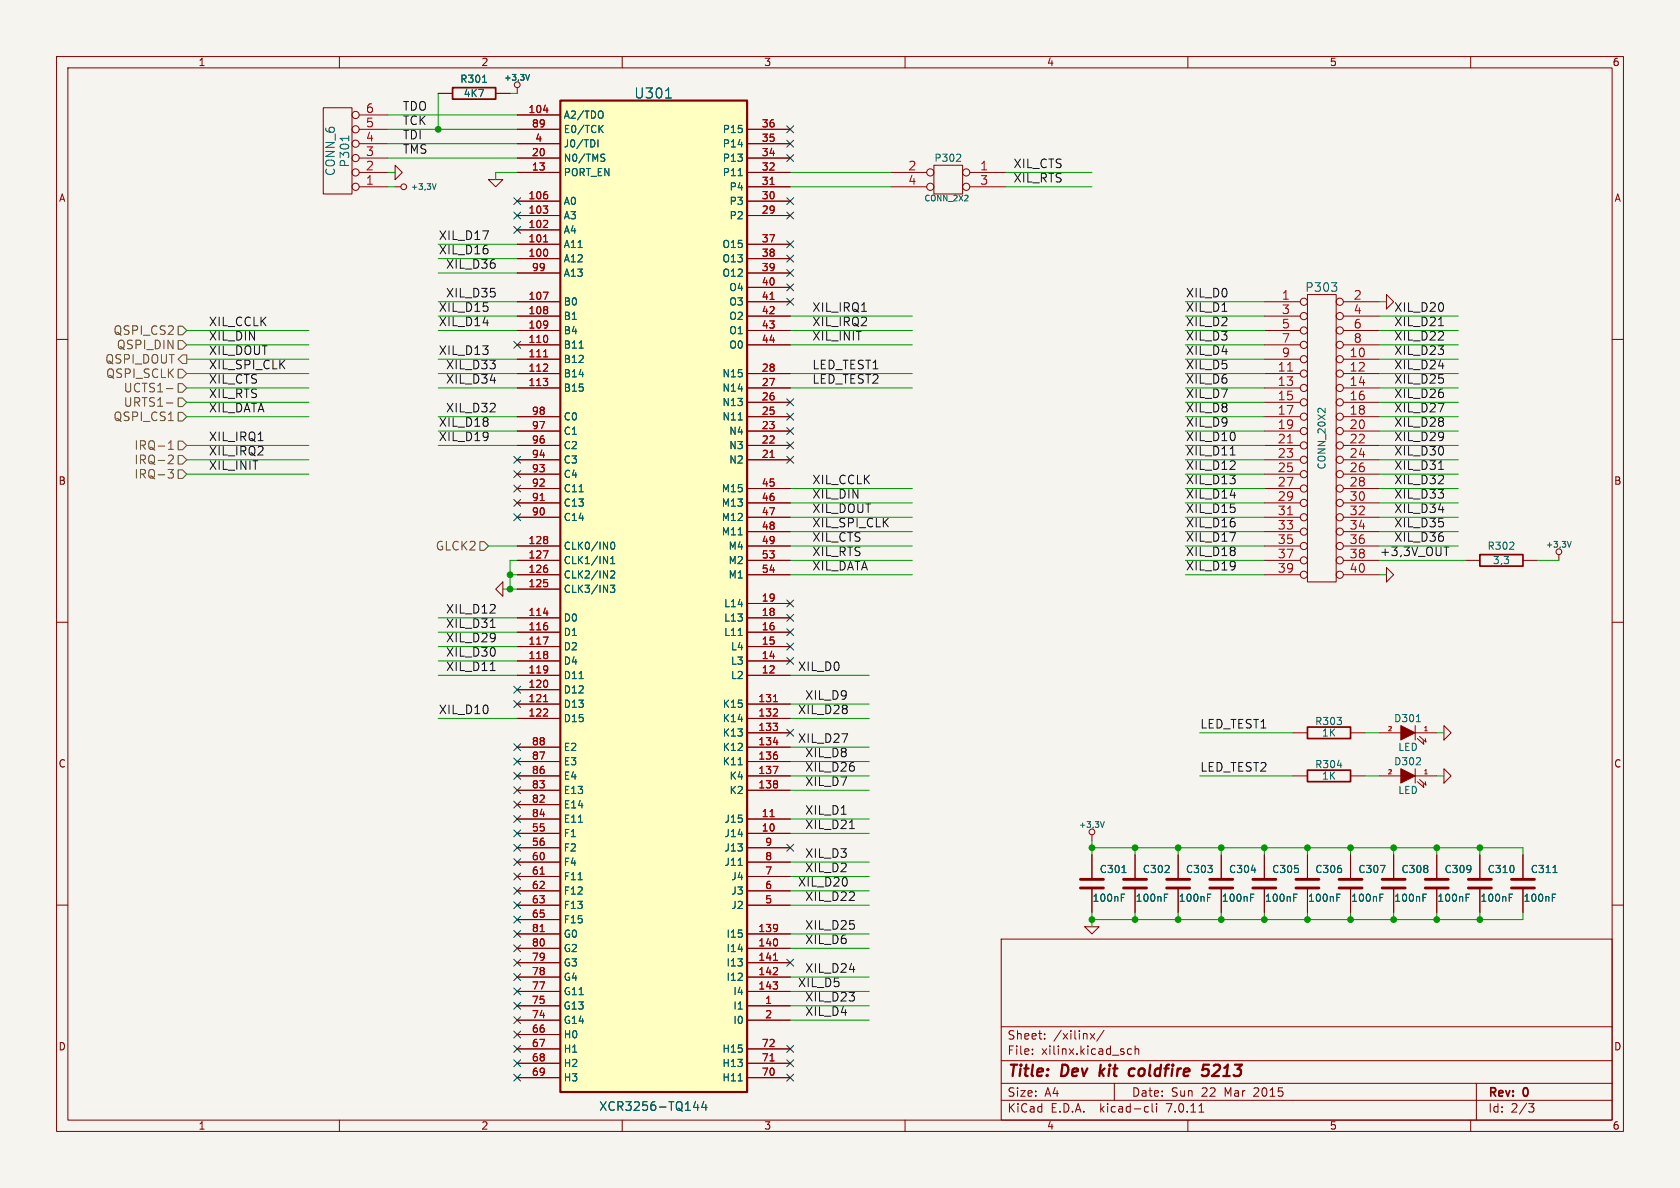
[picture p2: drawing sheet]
<svg xmlns="http://www.w3.org/2000/svg" width="297mm" height="210mm" viewBox="0 0 297 210" stroke-linecap="round" stroke-linejoin="round" font-family="sans-serif">
<path d="M0 0h297v210h-297z" fill="#f5f4ef" stroke="#f5f4ef" stroke-width=".18"/>
<g fill="none" stroke="#840000" stroke-width=".18">
<path d="M10 10h277v190h-277zM12 12h273v186h-273zM57.1 19.1h5.1v15.2h-5.1zM60 10v2M77.5 16.5h2.5M87.6 16.5h2.6M91.4 15.5v1M110 10v2M160 10v2M210 10v2M260 10v2M63.5 20.3h5.1"/>
<path d="M63.5 30.5h5.1M63.5 27.9h5.1M63.5 33h5.1M63.5 25.4h5.1M63.5 22.9h5.1M69.8 33h1.1M69.8 29.2l1.3 1.3-1.3 1.3zM86.4 31.8h2.5l-1.3 1.2zM91.4 38.1h7.7M91.4 20.3h7.7M91.4 35.6h7.7M91.4 30.5h7.7"/>
<path d="M91.4 27.9h7.7M91.4 25.4h7.7M91.4 22.9h7.7M132.1 38.1h7.6M132.1 35.6h7.6M132.1 30.5h7.6M132.1 27.9h7.6M132.1 33h7.6M132.1 25.4h7.6M132.1 22.9h7.6M157.5 30.5h6.3M157.5 33h6.3"/>
<path d="M165.1 29.2h5.1v5.1h-5.1zM171.4 30.5h6.4M171.4 33h6.4M10 60h2M91.4 53.3h7.7M91.4 55.9h7.7M91.4 58.4h7.7M91.4 45.7h7.7M91.4 43.2h7.7M91.4 40.6h7.7M91.4 48.3h7.7M132.1 53.3h7.6"/>
<path d="M132.1 55.9h7.6M132.1 58.4h7.6M132.1 45.7h7.6M132.1 43.2h7.6M132.1 48.3h7.6M132.1 50.8h7.6M223.5 53.3h6.4M223.5 55.9h6.4M223.5 58.4h6.4M231.1 52.1h5.1v50.8h-5.1zM237.5 53.3h6.3M237.5 55.9h6.3"/>
<path d="M237.5 58.4h6.3M245.1 52.1l1.3 1.2-1.3 1.3zM285 60h2M91.4 63.5h7.7M91.4 66h7.7M91.4 68.6h7.7M91.4 73.7h7.7M91.4 76.2h7.7M91.4 78.7h7.7M91.4 61h7.7M132.1 66h7.6M132.1 68.6h7.6"/>
<path d="M132.1 71.1h7.6M132.1 73.7h7.6M132.1 76.2h7.6M132.1 78.7h7.6M132.1 61h7.6M223.5 63.5h6.4M223.5 66h6.4M223.5 68.6h6.4M223.5 71.1h6.4M223.5 73.7h6.4M223.5 76.2h6.4M223.5 78.7h6.4"/>
<path d="M223.5 61h6.4M237.5 63.5h6.3M237.5 66h6.3M237.5 68.6h6.3M237.5 71.1h6.3M237.5 73.7h6.3M237.5 76.2h6.3M237.5 78.7h6.3M237.5 61h6.3M91.4 81.3h7.7M91.4 83.8h7.7M91.4 86.4h7.7"/>
<path d="M91.4 88.9h7.7M91.4 91.4h7.7M91.4 96.5h7.7M91.4 99.1h7.7M132.1 81.3h7.6M132.1 86.4h7.6M132.1 88.9h7.6M132.1 91.4h7.6M132.1 94h7.6M132.1 96.5h7.6M132.1 99.1h7.6M223.5 81.3h6.4"/>
<path d="M223.5 83.8h6.4M223.5 86.4h6.4M223.5 88.9h6.4M223.5 91.4h6.4M223.5 94h6.4M223.5 96.5h6.4M223.5 99.1h6.4M237.5 81.3h6.3M237.5 83.8h6.3M237.5 86.4h6.3M237.5 88.9h6.3M237.5 91.4h6.3"/>
<path d="M237.5 94h6.3M237.5 96.5h6.3M237.5 99.1h6.3M259.1 99.1h2.5M269.2 99.1h2.6M275.6 98v1.1M10 110h2M87.6 104.1l1.3-1.2v2.5zM91.4 101.6h7.7M91.4 109.2h7.7M91.4 111.8h7.7M91.4 114.3h7.7"/>
<path d="M91.4 116.8h7.7M91.4 119.4h7.7M91.4 104.1h7.7M132.1 101.6h7.6M132.1 109.2h7.6M132.1 111.8h7.6M132.1 114.3h7.6M132.1 116.8h7.6M132.1 119.4h7.6M132.1 106.7h7.6M223.5 101.6h6.4M237.5 101.6h6.3"/>
<path d="M245.1 100.3l1.3 1.3-1.3 1.3zM285 110h2M91.4 121.9h7.7M91.4 124.5h7.7M91.4 127h7.7M91.4 132.1h7.7M91.4 134.6h7.7M91.4 137.2h7.7M91.4 139.7h7.7M132.1 124.5h7.6M132.1 127h7.6M132.1 129.5h7.6"/>
<path d="M132.1 132.1h7.6M132.1 134.6h7.6M132.1 137.2h7.6M132.1 139.7h7.6M228.6 129.5h2.5M228.6 137.2h2.5M238.8 129.5h2.5M238.8 137.2h2.5M243.8 129.5h3.8M243.8 137.2h3.8M250.2 129.5h3.8M250.2 137.2h3.8"/>
<path d="M250.2 128.3v2.5M250.2 135.9v2.5M250.6 130.6l1.1 1-.1-.7M250.6 138.2l1.1 1-.1-.6M251 130.2l1.1 1-.1-.6M251 137.8l1.1 1-.1-.6M255.3 128.3l1.2 1.2-1.2 1.3zM255.3 135.9l1.2 1.3-1.2 1.2zM10 160h2M91.4 147.3h7.7M91.4 144.8h7.7M91.4 149.9h7.7"/>
<path d="M91.4 157.5h7.7M91.4 152.4h7.7M91.4 154.9h7.7M91.4 142.2h7.7M132.1 147.3h7.6M132.1 144.8h7.6M132.1 149.9h7.6M132.1 157.5h7.6M132.1 152.4h7.6M132.1 154.9h7.6M193 147.6v1M193 151.1v4.3"/>
<path d="M193 157v4.3M200.7 151.1v4.3M200.7 157v4.3M208.3 151.1v4.3M208.3 157v4.3M215.9 151.1v4.3M215.9 157v4.3M223.5 151.1v4.3M223.5 157v4.3M231.1 151.1v4.3M231.1 157v4.3M238.8 151.1v4.3"/>
<path d="M238.8 157v4.3M246.4 151.1v4.3M246.4 157v4.3M254 151.1v4.3M254 157v4.3M261.6 151.1v4.3M261.6 157v4.3M269.2 151.1v4.3M269.2 157v4.3M285 160h2M91.4 177.8h7.6M91.4 165.1h7.7"/>
<path d="M91.4 167.6h7.7M91.4 170.2h7.7M91.4 172.7h7.7M91.4 175.3h7.7M91.4 160h7.7M91.4 162.6h7.7M132.1 177.8h7.6M132.1 165.1h7.6M132.1 167.6h7.6M132.1 170.2h7.6M132.1 172.7h7.6M132.1 175.3h7.6"/>
<path d="M132.1 160h7.6M177 166h108v32h-108zM191.8 163.8h2.5l-1.3 1.3zM60 198v2M91.4 185.4h7.7M91.4 180.3h7.7M91.4 182.9h7.7M91.4 188h7.7M91.4 190.5h7.7M110 198v2M132.1 185.4h7.6M132.1 180.3h7.6"/>
<path d="M132.1 188h7.6M132.1 190.5h7.6M160 198v2M177 194.5h108M177 191.5h108M177 187.5h108M177 181.5h108M182.5 186.3v.1M182.5 185.5v.1M184.7 183.6v.1M184.7 182.8v.1M192.7 182.7l.8 1"/>
<path d="M193.5 182.7l-.8 1M195.2 182.1l-1.3 2M197 191.5v3M200 185.5l-.4-.1-.3 .3v.4l.2 .2h.5M200.7 185.5l.2-.1 .3 .1 .1 .9M200.7 184.9v1.5M202.6 195.6l.4 .1M203 196.5l-.4 .1M203.7 195.1v1.3l.2 .2M204.5 195.1v.1M204.5 195.6v1M210 198v2"/>
<path d="M212 196.6h.8M260 198v2M261 191.5v6.5M270.2 195.1h1l-.5 .6 .4 .1 .1 .5-.3 .3h-.4"/>
<circle cx="91.4" cy="15" r=".51"/>
<circle cx="62.9" cy="27.9" r=".63"/>
<circle cx="62.9" cy="25.4" r=".63"/>
<circle cx="62.9" cy="22.9" r=".63"/>
<circle cx="62.9" cy="20.3" r=".63"/>
<circle cx="62.9" cy="30.5" r=".63"/>
<circle cx="62.9" cy="33" r=".63"/>
<circle cx="71.4" cy="33" r=".51"/>
<circle cx="164.5" cy="30.5" r=".63"/>
<circle cx="164.5" cy="33" r=".63"/>
<circle cx="170.8" cy="30.5" r=".63"/>
<circle cx="170.8" cy="33" r=".63"/>
<circle cx="230.5" cy="58.4" r=".63"/>
<circle cx="230.5" cy="55.9" r=".63"/>
<circle cx="230.5" cy="53.3" r=".63"/>
<circle cx="236.9" cy="55.9" r=".63"/>
<circle cx="236.9" cy="58.4" r=".63"/>
<circle cx="236.9" cy="53.3" r=".63"/>
<circle cx="230.5" cy="61" r=".63"/>
<circle cx="230.5" cy="66" r=".63"/>
<circle cx="230.5" cy="73.7" r=".63"/>
<circle cx="230.5" cy="78.7" r=".63"/>
<circle cx="230.5" cy="63.5" r=".63"/>
<circle cx="230.5" cy="68.6" r=".63"/>
<circle cx="230.5" cy="71.1" r=".63"/>
<circle cx="230.5" cy="76.2" r=".63"/>
<circle cx="236.9" cy="76.2" r=".63"/>
<circle cx="236.9" cy="78.7" r=".63"/>
<circle cx="236.9" cy="63.5" r=".63"/>
<circle cx="236.9" cy="66" r=".63"/>
<circle cx="236.9" cy="68.6" r=".63"/>
<circle cx="236.9" cy="71.1" r=".63"/>
<circle cx="236.9" cy="73.7" r=".63"/>
<circle cx="236.9" cy="61" r=".63"/>
<circle cx="230.5" cy="86.4" r=".63"/>
<circle cx="230.5" cy="83.8" r=".63"/>
<circle cx="230.5" cy="99.1" r=".63"/>
<circle cx="230.5" cy="88.9" r=".63"/>
<circle cx="230.5" cy="91.4" r=".63"/>
<circle cx="230.5" cy="94" r=".63"/>
<circle cx="230.5" cy="96.5" r=".63"/>
<circle cx="230.5" cy="81.3" r=".63"/>
<circle cx="236.9" cy="96.5" r=".63"/>
<circle cx="236.9" cy="91.4" r=".63"/>
<circle cx="236.9" cy="94" r=".63"/>
<circle cx="236.9" cy="99.1" r=".63"/>
<circle cx="236.9" cy="81.3" r=".63"/>
<circle cx="236.9" cy="86.4" r=".63"/>
<circle cx="236.9" cy="88.9" r=".63"/>
<circle cx="236.9" cy="83.8" r=".63"/>
<circle cx="275.6" cy="97.5" r=".51"/>
<circle cx="230.5" cy="101.6" r=".63"/>
<circle cx="236.9" cy="101.6" r=".63"/>
<circle cx="193" cy="147.1" r=".51"/>
</g>
<path d="M194.6 188.2l-.3 2M195.3 188.9l-.9 .7M199.7 190.1l.2 .1 .6-.1M200.6 189a.66 .66 0 0 0-1 .3M213.7 188.2h-.9l-.2 1 .3-.2 .6 .1 .2 .3-.2 .6-.3 .2h-.5l-.2-.2" fill="none" stroke="#840000" stroke-width=".4"/>
<g fill="none" stroke="#840000" stroke-width=".51">
<path d="M191 157h4.1M191 155.4h4.1M198.6 157h4.1M198.6 155.4h4.1M206.2 157h4.1M206.2 155.4h4.1M213.9 157h4M213.9 155.4h4M221.5 157h4.1M221.5 155.4h4.1M229.1 157h4.1M229.1 155.4h4.1"/>
<path d="M236.7 157h4.1M236.7 155.4h4.1M244.3 157h4.1M244.3 155.4h4.1M252 157h4M252 155.4h4M259.6 157h4.1M259.6 155.4h4.1M267.2 157h4.1M267.2 155.4h4.1"/>
</g>
<g fill="none" stroke="#006464" stroke-width=".18">
<path d="M85.3 14.5h.7M92.9 13.2l.4 1 .3-1M106.4 19.7a.9 .9 0 0 1 0 1.1M117.7 17.3h1M61.7 24v.9M76.4 32.5l.4 1 .3-1M105.7 24.7v1.3M106.1 22.7l.5 .7M106.4 27.9l.4 .1 .1 .3-.2 .2h-.3M106.4 27.2l.5 .1M106.6 22.2l-.7 .7M130.5 31.1h.7"/>
<path d="M169.7 27.3l.1 .2v.3l-.7 .7h.7M235.4 50h.9l-.5 .6M236.3 50.7v.7M102.4 61.5h.7M130.5 74.2h.7M234.3 72.2v.8l-.8-.8h-.3l-.1 .1M102.4 86.9h.7M108 99.6h.7M108 98.7l.3-.3v1.2M108.1 96l.2-.2a.68 .68 0 0 1 .4 .7 .68 .68 0 0 1-.4 .6l-.2-.1-.1-.4zM130.5 94.6h.7M277.1 95.7l.3 1 .4-1"/>
<path d="M102.4 120h.7M107.9 103.4h.8l-.4 .5 .3 .2v.5l-.2 .1-.5-.1M108 101l.4-.1 .3 .4-.8 .9h.8M130.5 112.3h.7M130.5 135.2h.7M236.4 135.3h.8M250.4 127.6h.7M102.2 155.5h.7M102.3 145.4h.7M130.5 153h.7M194.5 145.2l.4 1.1 .3-1.1M198.2 158.7h.5"/>
<path d="M198.2 158.1h.6M198.4 154.2h.7M205.9 158.7h.4M205.9 158.1h.6M213.5 158.7h.4M213.5 158.1h.6M221.1 158.7h.4M221.1 158.1h.6M221.2 153.8h.8M228.7 158.7h.4M228.7 158.1h.6M236.3 158.7h.5"/>
<path d="M236.3 158.1h.6M244 158.7h.4M244 158.1h.6M244 153h.9l-.6 1.2M251.6 158.7h.4M251.6 158.1h.6M259.2 158.7h.4M259.2 158.1h.6M266.8 158.7h.4M266.8 158.1h.6M274.4 158.7h.5M274.4 158.1h.6"/>
<path d="M274.6 154.2h.7M123 194.7l-.4 1.1h1M123.3 195.3v1M124.4 194.7l-.3 1.1h.9M124.8 195.3v1M130.5 191.1h.7"/>
</g>
<g fill="none" stroke="#a90000" stroke-width=".18">
<path d="M96.1 19.5h.8M96.8 39.1v.4M136.1 32.6h.8M96 40.2h.8M96 51.7h.9l-.6 1.2M96.1 42.8h.7M136.1 52.9h.8M96 65.6h.8M96.1 63.1h.7M96.8 64.5v.4M227.6 65.6h.9M227.6 78.3h.9"/>
<path d="M95.5 88.5h.7M96 97.4h.9l-.6 1.2M136.1 80.9h.8M227.6 91h.9M96 112.6h.9l-.6 1.3M96.1 108.4h.8M96 126.6h.8M96.1 124h.7M96.8 125.4v.5M136.7 126.6h.8M136.7 135.5h.8l-.5 1.2M136.7 124h.8"/>
<path d="M136.7 131.2h.8M137.4 125.4v.5M95.5 154.5h.7M136.1 144.4h.8M95.5 164.7h.7M136.7 172.3h.8M136.7 169.8h.8M137.4 171.2v.4M136.1 187.5h.8"/>
</g>
<path d="M80 15.5h7.6v2h-7.6zM261.6 98h7.6v2.1h-7.6zM231.1 136.1h7.7v2.1h-7.7zM231.1 128.5h7.7v2.1h-7.7z" fill="none" stroke="#840000" stroke-width=".3"/>
<path d="M99.1 17.8h33v175.2h-33z" fill="#ffffc2" stroke="#ffffc2" stroke-width=".18"/>
<path d="M99.1 17.8h33v175.2h-33z" fill="none" stroke="#840000" stroke-width=".38"/>
<g fill="#840000" stroke="#840000" stroke-width=".18">
<path d="M247.6 128.3l2.6 1.2-2.6 1.3z"/>
<path d="M247.6 135.9l2.6 1.3-2.6 1.2z"/>
</g>
<g fill="none" stroke="#725600" stroke-width=".18">
<path d="M31.5 57.7h.8l.7 .7-.7 .8h-.8zM29.4 68.7h1.2M29.4 71.2h1.2M29.8 79.4h.8M29.8 78.3l.4-.4v1.5M31.5 72.9h.8l.7 .8-.7 .7h-.8zM31.5 78h.8l.7 .7-.7 .8h-.8zM31.5 67.8h.8l.7 .8-.7 .7h-.8zM31.5 70.4h.8l.7 .7-.7 .8h-.8zM31.5 65.3h.8l.7 .7-.7 .8h-.8zM31.5 60.2h.8l.7 .8-.7 .7h-.8zM32.3 62.7h.7v1.6h-.7l-.8-.8z"/>
<path d="M29.7 83h.9l-.5 .6 .5 .1v.5l-.2 .3h-.5M30 80.5h.5l.1 .4-.9 1.1h.9M31.5 80.5h.8l.7 .8-.7 .7h-.8zM31.5 83.1h.8l.7 .7-.7 .8h-.8zM84.8 95.8h.8l.8 .7-.8 .8h-.8z"/>
</g>
<path d="M152.3 55h.9M254.3 57.6h.9M45.6 77.9h.9M217.5 80.4h.9M254.3 83h.9M255.3 96.7h.8M86.7 118.5h.8M86.7 110.9h.8M150.2 146.5h.8" fill="none" stroke="#0f0f0f" stroke-width=".18"/>
<g fill="none" stroke="#009600" stroke-width=".18">
<path d="M77.5 16.5v6.4M90.2 16.5h1.2M68.6 33h1.2M68.6 30.5h1.2M68.6 22.9h22.8M68.6 20.3h22.8M68.6 25.4h22.8M68.6 27.9h22.8M91.4 30.5h-3.8v1.3M139.7 33h17.8M139.7 30.5h17.8M177.8 33h15.2"/>
<path d="M177.8 30.5h15.2M33 58.4h21.6M77.5 58.4h13.9M77.5 55.9h13.9M77.5 53.3h13.9M77.5 45.7h13.9M77.5 48.3h13.9M77.5 43.2h13.9M139.7 58.4h21.6M139.7 55.9h21.6M209.5 58.4h14M209.5 55.9h14"/>
<path d="M209.5 53.3h14M243.8 58.4h14M243.8 55.9h14M243.8 53.3h1.3M33 68.6h21.6M33 71.1h21.6M33 66h21.6M33 73.7h21.6M33 63.5h21.6M33 61h21.6M33 78.7h21.6M77.5 68.6h13.9"/>
<path d="M77.5 66h13.9M77.5 76.2h13.9M77.5 73.7h13.9M77.5 63.5h13.9M77.5 78.7h13.9M139.7 68.6h21.6M139.7 66h21.6M139.7 61h21.6M209.5 68.6h14M209.5 71.1h14M209.5 66h14M209.5 76.2h14"/>
<path d="M209.5 73.7h14M209.5 63.5h14M209.5 61h14M209.5 78.7h14M243.8 68.6h14M243.8 71.1h14M243.8 66h14M243.8 76.2h14M243.8 73.7h14M243.8 63.5h14M243.8 61h14M243.8 78.7h14"/>
<path d="M33 81.3h21.6M33 83.8h21.6M86.4 96.5h5M91.4 99.1h-1.2v5M139.7 91.4h21.6M139.7 86.4h21.6M139.7 94h21.6M139.7 88.9h21.6M139.7 96.5h21.6M139.7 99.1h21.6M209.5 81.3h14M209.5 91.4h14"/>
<path d="M209.5 86.4h14M209.5 94h14M209.5 88.9h14M209.5 83.8h14M209.5 96.5h14M209.5 99.1h14M243.8 81.3h14M243.8 91.4h14M243.8 86.4h14M243.8 94h14M243.8 88.9h14M243.8 83.8h14"/>
<path d="M243.8 96.5h14M243.8 99.1h15.3M271.8 99.1h3.8M77.5 119.4h13.9M77.5 114.3h13.9M77.5 116.8h13.9M77.5 111.8h13.9M77.5 109.2h13.9M88.9 104.1h2.5M90.2 101.6h1.2M139.7 119.4h14M139.7 101.6h21.6"/>
<path d="M209.5 101.6h14M243.8 101.6h1.3M77.5 127h13.9M139.7 137.2h14M139.7 124.5h14M139.7 127h14M139.7 132.1h14M139.7 139.7h14M139.7 134.6h14M212.1 137.2h16.5M212.1 129.5h16.5M241.3 137.2h2.5"/>
<path d="M241.3 129.5h2.5M254 137.2h1.3M254 129.5h1.3M139.7 147.3h14M139.7 144.8h14M139.7 157.5h14M139.7 152.4h14M139.7 154.9h14M193 148.6v2.5M193 149.9h76.2v1.2M200.7 149.9v1.2M208.3 149.9v1.2"/>
<path d="M215.9 149.9v1.2M223.5 149.9v1.2M231.1 149.9v1.2M238.8 149.9v1.2M246.4 149.9v1.2M254 149.9v1.2M261.6 149.9v1.2M139.7 167.6h14M139.7 165.1h14M139.7 160h14M139.7 172.7h14M139.7 177.8h14"/>
<path d="M139.7 175.3h14M193 161.3v2.5M200.7 161.3v1.3M208.3 161.3v1.3M215.9 161.3v1.3M223.5 161.3v1.3M231.1 161.3v1.3M238.8 161.3v1.3M246.4 161.3v1.3M254 161.3v1.3M261.6 161.3v1.3M269.2 161.3v1.3h-76.2"/>
<path d="M139.7 180.3h14"/>
</g>
<g fill="none" stroke="#000084" stroke-width=".18">
<path d="M90.8 37.5l1.2 1.2M90.8 35l1.2 1.2M92 37.5l-1.2 1.2M92 35l-1.2 1.2M139.1 27.3l1.2 1.2M139.1 24.8l1.2 1.2M139.1 22.3l1.2 1.2M139.1 35l1.2 1.2M139.1 37.5l1.2 1.2M140.3 27.3l-1.2 1.2M140.3 24.8l-1.2 1.2M140.3 22.3l-1.2 1.2"/>
<path d="M140.3 35l-1.2 1.2M140.3 37.5l-1.2 1.2M90.8 40l1.2 1.2M92 40l-1.2 1.2M139.1 50.2l1.2 1.2M139.1 52.7l1.2 1.2M139.1 42.6l1.2 1.2M139.1 45.1l1.2 1.2M139.1 47.7l1.2 1.2M140.3 50.2l-1.2 1.2M140.3 52.7l-1.2 1.2M140.3 42.6l-1.2 1.2"/>
<path d="M140.3 45.1l-1.2 1.2M140.3 47.7l-1.2 1.2M90.8 60.4l1.2 1.2M92 60.4l-1.2 1.2M139.1 70.5l1.2 1.2M139.1 73.1l1.2 1.2M139.1 75.6l1.2 1.2M139.1 78.1l1.2 1.2M140.3 70.5l-1.2 1.2M140.3 73.1l-1.2 1.2M140.3 75.6l-1.2 1.2M140.3 78.1l-1.2 1.2"/>
<path d="M90.8 88.3l1.2 1.2M90.8 83.2l1.2 1.2M90.8 85.8l1.2 1.2M90.8 80.7l1.2 1.2M90.8 90.8l1.2 1.2M92 83.2l-1.2 1.2M92 90.8l-1.2 1.2M92 85.8l-1.2 1.2M92 88.3l-1.2 1.2M92 80.7l-1.2 1.2M139.1 80.7l1.2 1.2M140.3 80.7l-1.2 1.2"/>
<path d="M139.1 106.1l1.2 1.2M139.1 113.7l1.2 1.2M139.1 116.2l1.2 1.2M139.1 111.2l1.2 1.2M139.1 108.6l1.2 1.2M140.3 116.2l-1.2 1.2M140.3 106.1l-1.2 1.2M140.3 113.7l-1.2 1.2M140.3 111.2l-1.2 1.2M140.3 108.6l-1.2 1.2M90.8 139.1l1.2 1.2M90.8 121.3l1.2 1.2"/>
<path d="M90.8 136.6l1.2 1.2M90.8 131.5l1.2 1.2M90.8 134l1.2 1.2M90.8 123.9l1.2 1.2M92 139.1l-1.2 1.2M92 123.9l-1.2 1.2M92 121.3l-1.2 1.2M92 136.6l-1.2 1.2M92 131.5l-1.2 1.2M92 134l-1.2 1.2M139.1 128.9l1.2 1.2M140.3 128.9l-1.2 1.2"/>
<path d="M90.8 141.6l1.2 1.2M90.8 151.8l1.2 1.2M90.8 149.3l1.2 1.2M90.8 144.2l1.2 1.2M90.8 146.7l1.2 1.2M90.8 154.3l1.2 1.2M90.8 156.9l1.2 1.2M90.8 159.4l1.2 1.2M92 141.6l-1.2 1.2M92 151.8l-1.2 1.2M92 149.3l-1.2 1.2M92 144.2l-1.2 1.2"/>
<path d="M92 146.7l-1.2 1.2M92 154.3l-1.2 1.2M92 156.9l-1.2 1.2M92 159.4l-1.2 1.2M139.1 149.3l1.2 1.2M140.3 149.3l-1.2 1.2M90.8 177.2l1.2 1.2M90.8 179.7l1.2 1.2M90.8 164.5l1.2 1.2M90.8 169.6l1.2 1.2M90.8 172.1l1.2 1.2M90.8 167l1.2 1.2"/>
<path d="M90.8 174.7l1.2 1.2M90.8 162l1.2 1.2M92 177.2l-1.2 1.2M92 179.7l-1.2 1.2M92 164.5l-1.2 1.2M92 169.6l-1.2 1.2M92 172.1l-1.2 1.2M92 167l-1.2 1.2M92 174.7l-1.2 1.2M92 162l-1.2 1.2M139.1 169.6l1.2 1.2M140.3 169.6l-1.2 1.2"/>
<path d="M90.8 187.4l1.2 1.2M90.8 189.9l1.2 1.2M90.8 182.3l1.2 1.2M90.8 184.8l1.2 1.2M92 187.4l-1.2 1.2M92 189.9l-1.2 1.2M92 182.3l-1.2 1.2M92 184.8l-1.2 1.2M139.1 184.8l1.2 1.2M139.1 187.4l1.2 1.2M139.1 189.9l1.2 1.2M140.3 184.8l-1.2 1.2"/>
<path d="M140.3 187.4l-1.2 1.2M140.3 189.9l-1.2 1.2"/>
</g>
<g fill="#009600" stroke="#009600" stroke-width=".18">
<circle cx="223.5" cy="162.6" r=".51"/>
<circle cx="215.9" cy="162.6" r=".51"/>
<circle cx="231.1" cy="162.6" r=".51"/>
<circle cx="231.1" cy="149.9" r=".51"/>
<circle cx="215.9" cy="149.9" r=".51"/>
<circle cx="223.5" cy="149.9" r=".51"/>
<circle cx="193" cy="149.9" r=".51"/>
<circle cx="193" cy="162.6" r=".51"/>
<circle cx="208.3" cy="162.6" r=".51"/>
<circle cx="208.3" cy="149.9" r=".51"/>
<circle cx="200.7" cy="162.6" r=".51"/>
<circle cx="200.7" cy="149.9" r=".51"/>
<circle cx="246.4" cy="162.6" r=".51"/>
<circle cx="238.8" cy="162.6" r=".51"/>
<circle cx="261.6" cy="162.6" r=".51"/>
<circle cx="254" cy="162.6" r=".51"/>
<circle cx="238.8" cy="149.9" r=".51"/>
<circle cx="246.4" cy="149.9" r=".51"/>
<circle cx="261.6" cy="149.9" r=".51"/>
<circle cx="254" cy="149.9" r=".51"/>
<circle cx="90.2" cy="104.1" r=".51"/>
<circle cx="90.2" cy="101.6" r=".51"/>
<circle cx="77.5" cy="22.9" r=".51"/>
</g>
<g font-size="2.8" fill="#840000">
<text x="178" y="190.9">Title:</text>
<text x="187.7" y="190.9">Dev</text>
<text x="195.2" y="190.9">kit</text>
<text x="201.3" y="190.9">coldfire</text>
<text x="215" y="190.9">5213</text>
</g>
<text font-size="2.5" fill="#006464" x="112" y="17.6">U301</text>
<g font-size="2.1" fill="#a90000">
<text x="64.6" y="22.6">5</text>
<text x="64.6" y="20.1">6</text>
<text x="64.6" y="27.7">3</text>
<text x="64.6" y="25.1">4</text>
<text x="64.6" y="32.8">1</text>
<text x="64.6" y="30.2">2</text>
<text x="160.5" y="30.2">2</text>
<text x="160.5" y="32.8">4</text>
<text x="173.2" y="30.2">1</text>
<text x="173.2" y="32.8">3</text>
<text x="226.5" y="53.1">1</text>
<text x="239.2" y="53.1">2</text>
<text x="226.5" y="55.6">3</text>
<text x="226.5" y="58.2">5</text>
<text x="239.2" y="55.6">4</text>
<text x="239.2" y="58.2">6</text>
<text x="225.8" y="65.8">11</text>
<text x="226.5" y="60.7">7</text>
<text x="226.5" y="63.2">9</text>
<text x="238.5" y="63.2">10</text>
<text x="238.5" y="65.8">12</text>
<text x="239.2" y="60.7">8</text>
<text x="225.8" y="68.3">13</text>
<text x="225.8" y="70.9">15</text>
<text x="238.5" y="68.3">14</text>
<text x="238.5" y="70.9">16</text>
<text x="225.8" y="73.4">17</text>
<text x="225.8" y="75.9">19</text>
<text x="238.5" y="73.4">18</text>
<text x="238.5" y="75.9">20</text>
<text x="225.8" y="78.5">21</text>
<text x="225.8" y="81">23</text>
<text x="225.8" y="83.6">25</text>
<text x="238.5" y="78.5">22</text>
<text x="238.5" y="81">24</text>
<text x="238.5" y="83.6">26</text>
<text x="225.8" y="86.1">27</text>
<text x="225.8" y="88.6">29</text>
<text x="238.5" y="86.1">28</text>
<text x="238.5" y="88.6">30</text>
<text x="225.8" y="91.2">31</text>
<text x="225.8" y="93.7">33</text>
<text x="238.5" y="91.2">32</text>
<text x="238.5" y="93.7">34</text>
<text x="225.8" y="96.3">35</text>
<text x="225.8" y="98.8">37</text>
<text x="225.8" y="101.3">39</text>
<text x="238.5" y="96.3">36</text>
<text x="238.5" y="98.8">38</text>
<text x="238.5" y="101.3">40</text>
</g>
<g font-size="2.1" fill="#0f0f0f">
<text x="71.1" y="22.2">TCK</text>
<text x="71.1" y="19.7">TDO</text>
<text x="71.1" y="27.3">TMS</text>
<text x="71.1" y="24.8">TDI</text>
<text x="179.1" y="29.8">XIL_CTS</text>
<text x="179.1" y="32.4">XIL_RTS</text>
<text x="77.5" y="45.1">XIL_D16</text>
<text x="77.5" y="42.5">XIL_D17</text>
<text x="78.7" y="47.6">XIL_D36</text>
<text x="78.7" y="52.7">XIL_D35</text>
<text x="209.5" y="52.7">XIL_D0</text>
<text x="36.8" y="57.8">XIL_CCLK</text>
<text x="77.5" y="55.2">XIL_D15</text>
<text x="77.5" y="57.8">XIL_D14</text>
<text x="143.5" y="57.8">XIL_IRQ2</text>
<text x="143.5" y="55.2">XIL_IRQ1</text>
<text x="209.5" y="55.2">XIL_D1</text>
<text x="209.5" y="57.8">XIL_D2</text>
<text x="246.4" y="57.8">XIL_D21</text>
<text x="246.4" y="55.2">XIL_D20</text>
<text x="36.8" y="65.4">XIL_SPI_CLK</text>
<text x="36.8" y="62.9">XIL_DOUT</text>
<text x="36.8" y="60.3">XIL_DIN</text>
<text x="77.5" y="62.9">XIL_D13</text>
<text x="78.7" y="65.4">XIL_D33</text>
<text x="143.5" y="65.4">LED_TEST1</text>
<text x="143.5" y="60.3">XIL_INIT</text>
<text x="209.5" y="62.9">XIL_D4</text>
<text x="209.5" y="65.4">XIL_D5</text>
<text x="209.5" y="60.3">XIL_D3</text>
<text x="246.4" y="60.3">XIL_D22</text>
<text x="246.4" y="62.9">XIL_D23</text>
<text x="246.4" y="65.4">XIL_D24</text>
<text x="36.8" y="67.9">XIL_CTS</text>
<text x="36.8" y="70.5">XIL_RTS</text>
<text x="78.7" y="67.9">XIL_D34</text>
<text x="143.5" y="67.9">LED_TEST2</text>
<text x="209.5" y="67.9">XIL_D6</text>
<text x="209.5" y="70.5">XIL_D7</text>
<text x="246.4" y="70.5">XIL_D26</text>
<text x="246.4" y="67.9">XIL_D25</text>
<text x="36.8" y="73">XIL_DATA</text>
<text x="77.5" y="75.6">XIL_D18</text>
<text x="78.7" y="73">XIL_D32</text>
<text x="209.5" y="73">XIL_D8</text>
<text x="209.5" y="75.6">XIL_D9</text>
<text x="246.4" y="73">XIL_D27</text>
<text x="246.4" y="75.6">XIL_D28</text>
<text x="36.8" y="83.2">XIL_INIT</text>
<text x="36.8" y="78.1">XIL_IRQ1</text>
<text x="36.8" y="80.6">XIL_IRQ2</text>
<text x="77.5" y="78.1">XIL_D19</text>
<text x="209.5" y="80.6">XIL_D11</text>
<text x="209.5" y="78.1">XIL_D10</text>
<text x="209.5" y="83.2">XIL_D12</text>
<text x="246.4" y="83.2">XIL_D31</text>
<text x="246.4" y="78.1">XIL_D29</text>
<text x="246.4" y="80.6">XIL_D30</text>
<text x="143.5" y="85.7">XIL_CCLK</text>
<text x="143.5" y="88.3">XIL_DIN</text>
<text x="209.5" y="88.3">XIL_D14</text>
<text x="209.5" y="85.7">XIL_D13</text>
<text x="246.4" y="88.3">XIL_D33</text>
<text x="246.4" y="85.7">XIL_D32</text>
<text x="143.5" y="90.8">XIL_DOUT</text>
<text x="143.5" y="93.3">XIL_SPI_CLK</text>
<text x="143.5" y="95.9">XIL_CTS</text>
<text x="209.5" y="93.3">XIL_D16</text>
<text x="209.5" y="90.8">XIL_D15</text>
<text x="209.5" y="95.9">XIL_D17</text>
<text x="246.4" y="90.8">XIL_D34</text>
<text x="246.4" y="93.3">XIL_D35</text>
<text x="246.4" y="95.9">XIL_D36</text>
<text x="143.5" y="101">XIL_DATA</text>
<text x="143.5" y="98.4">XIL_RTS</text>
<text x="209.5" y="101">XIL_D19</text>
<text x="209.5" y="98.4">XIL_D18</text>
<text x="243.8" y="98.4">+3,3V_OUT</text>
<text x="78.7" y="108.6">XIL_D12</text>
<text x="78.7" y="111.1">XIL_D31</text>
<text x="78.7" y="113.7">XIL_D29</text>
<text x="78.7" y="116.2">XIL_D30</text>
<text x="78.7" y="118.7">XIL_D11</text>
<text x="141" y="118.7">XIL_D0</text>
<text x="142.2" y="123.8">XIL_D9</text>
<text x="77.5" y="126.4">XIL_D10</text>
<text x="141" y="126.4">XIL_D28</text>
<text x="141" y="131.4">XIL_D27</text>
<text x="212.1" y="128.9">LED_TEST1</text>
<text x="142.2" y="136.5">XIL_D26</text>
<text x="142.2" y="134">XIL_D8</text>
<text x="212.1" y="136.5">LED_TEST2</text>
<text x="142.2" y="139.1">XIL_D7</text>
<text x="142.2" y="144.1">XIL_D1</text>
<text x="142.2" y="146.7">XIL_D21</text>
<text x="142.2" y="151.8">XIL_D3</text>
<text x="142.2" y="154.3">XIL_D2</text>
<text x="141" y="156.8">XIL_D20</text>
<text x="142.2" y="159.4">XIL_D22</text>
<text x="142.2" y="167">XIL_D6</text>
<text x="142.2" y="164.5">XIL_D25</text>
<text x="142.2" y="172.1">XIL_D24</text>
<text x="141" y="174.6">XIL_D5</text>
<text x="142.2" y="179.7">XIL_D4</text>
<text x="142.2" y="177.2">XIL_D23</text>
</g>
<g font-size="2.1" fill="#006464">
<text x="62" y="29.7" transform="rotate(-90 62 29.7)">P301</text>
<text x="59.4" y="31.2" transform="rotate(-90 59.4 31.2)">CONN_6</text>
<text x="230.7" y="51.8">P303</text>
<text x="105.8" y="196.6">XCR3256-TQ144</text>
</g>
<g font-size="2.1" fill="#725600">
<text x="20" y="59.4">QSPI_CS2</text>
<text x="18.5" y="64.5">QSPI_DOUT</text>
<text x="20.6" y="62">QSPI_DIN</text>
<text x="18.7" y="67">QSPI_SCLK</text>
<text x="21.8" y="69.6">UCTS1-</text>
<text x="20" y="74.7">QSPI_CS1</text>
<text x="21.8" y="72.1">URTS1-</text>
<text x="23.7" y="79.7">IRQ-1</text>
<text x="23.7" y="82.3">IRQ-2</text>
<text x="23.7" y="84.8">IRQ-3</text>
<text x="77" y="97.5">GLCK2</text>
</g>
<g font-size="2.1" fill="#840000">
<text x="178" y="184">Sheet:</text>
<text x="186.2" y="184">/xilinx/</text>
<text x="178" y="186.7">File:</text>
<text x="184.1" y="186.7">xilinx.kicad_sch</text>
<text x="178" y="196.9">KiCad</text>
<text x="178" y="194.1">Size:</text>
<text x="184.7" y="194.1">A4</text>
<text x="185.7" y="196.9">E.D.A.</text>
<text x="194.6" y="196.9">kicad-cli</text>
<text x="200" y="194.1">Date:</text>
<text x="206.5" y="196.9">7.0.11</text>
<text x="207" y="194.1">Sun</text>
<text x="212.5" y="194.1">22</text>
<text x="216.6" y="194.1">Mar</text>
<text x="221.9" y="194.1">2015</text>
<text x="263" y="194.3">Rev:</text>
<text x="263" y="196.9">Id:</text>
<text x="267.1" y="196.9">2/3</text>
<text x="269.4" y="194.3">0</text>
</g>
<g font-size="1.8" fill="#840000">
<text x="35" y="11.9">1</text>
<text x="85" y="11.9">2</text>
<text x="135" y="11.9">3</text>
<text x="185" y="11.9">4</text>
<text x="235" y="11.9">5</text>
<text x="285" y="11.9">6</text>
<text x="10.3" y="35.9">A</text>
<text x="285.3" y="35.9">A</text>
<text x="10.3" y="85.9">B</text>
<text x="285.3" y="85.9">B</text>
<text x="10.3" y="135.9">C</text>
<text x="285.3" y="135.9">C</text>
<text x="10.3" y="185.9">D</text>
<text x="285.3" y="185.9">D</text>
<text x="35" y="199.9">1</text>
<text x="85" y="199.9">2</text>
<text x="135" y="199.9">3</text>
<text x="185" y="199.9">4</text>
<text x="235" y="199.9">5</text>
<text x="285" y="199.9">6</text>
</g>
<g font-size="1.8" fill="#006464">
<text x="81.3" y="14.8">R301</text>
<text x="81.9" y="17.4">4K7</text>
<text x="99.6" y="21.2">A2/TDO</text>
<text x="99.6" y="23.7">E0/TCK</text>
<text x="127.7" y="23.7">P15</text>
<text x="99.6" y="28.8">N0/TMS</text>
<text x="99.6" y="26.3">J0/TDI</text>
<text x="127.7" y="28.8">P13</text>
<text x="127.7" y="26.3">P14</text>
<text x="165.1" y="28.8">P302</text>
<text x="99.6" y="31.3">PORT_EN</text>
<text x="127.7" y="31.3">P11</text>
<text x="128.9" y="33.9">P4</text>
<text x="99.6" y="41.5">A4</text>
<text x="99.6" y="39">A3</text>
<text x="99.6" y="36.4">A0</text>
<text x="128.9" y="39">P2</text>
<text x="128.9" y="36.4">P3</text>
<text x="99.6" y="46.6">A12</text>
<text x="99.6" y="44">A11</text>
<text x="127.6" y="44">O15</text>
<text x="127.6" y="46.6">O13</text>
<text x="99.6" y="49.1">A13</text>
<text x="127.6" y="49.1">O12</text>
<text x="128.8" y="51.7">O4</text>
<text x="99.6" y="54.2">B0</text>
<text x="99.6" y="56.7">B1</text>
<text x="99.6" y="59.3">B4</text>
<text x="128.8" y="54.2">O3</text>
<text x="128.8" y="56.7">O2</text>
<text x="128.8" y="59.3">O1</text>
<text x="99.6" y="61.8">B11</text>
<text x="99.6" y="64.4">B12</text>
<text x="128.8" y="61.8">O0</text>
<text x="99.6" y="66.9">B14</text>
<text x="99.6" y="69.4">B15</text>
<text x="127.6" y="72">N13</text>
<text x="127.6" y="69.4">N14</text>
<text x="127.6" y="66.9">N15</text>
<text x="99.6" y="77.1">C1</text>
<text x="99.6" y="74.5">C0</text>
<text x="127.6" y="74.5">N11</text>
<text x="128.8" y="77.1">N4</text>
<text x="99.6" y="82.1">C3</text>
<text x="99.6" y="79.6">C2</text>
<text x="128.8" y="82.1">N2</text>
<text x="128.8" y="79.6">N3</text>
<text x="234.5" y="83.1" transform="rotate(-90 234.5 83.1)">CONN_20X2</text>
<text x="99.6" y="89.8">C13</text>
<text x="99.6" y="87.2">C11</text>
<text x="99.6" y="84.7">C4</text>
<text x="127.5" y="87.2">M15</text>
<text x="127.5" y="89.8">M13</text>
<text x="99.6" y="92.3">C14</text>
<text x="127.5" y="92.3">M12</text>
<text x="127.5" y="94.8">M11</text>
<text x="99.6" y="99.9">CLK1/IN1</text>
<text x="99.6" y="97.4">CLK0/IN0</text>
<text x="128.7" y="97.4">M4</text>
<text x="128.7" y="99.9">M2</text>
<text x="262.9" y="97.4">R302</text>
<text x="263.8" y="99.9">3,3</text>
<text x="99.6" y="105">CLK3/IN3</text>
<text x="99.6" y="102.5">CLK2/IN2</text>
<text x="127.9" y="107.5">L14</text>
<text x="128.7" y="102.5">M1</text>
<text x="99.6" y="110.1">D0</text>
<text x="99.6" y="112.6">D1</text>
<text x="127.9" y="112.6">L11</text>
<text x="127.9" y="110.1">L13</text>
<text x="99.6" y="115.2">D2</text>
<text x="99.6" y="117.7">D4</text>
<text x="129.1" y="117.7">L3</text>
<text x="129.1" y="115.2">L4</text>
<text x="99.6" y="120.2">D11</text>
<text x="99.6" y="122.8">D12</text>
<text x="99.6" y="125.3">D13</text>
<text x="127.7" y="125.3">K15</text>
<text x="129.1" y="120.2">L2</text>
<text x="99.6" y="127.9">D15</text>
<text x="127.7" y="127.9">K14</text>
<text x="127.7" y="130.4">K13</text>
<text x="232.4" y="128.4">R303</text>
<text x="233.6" y="130.4">1K</text>
<text x="246.4" y="127.9">D301</text>
<text x="99.6" y="135.5">E3</text>
<text x="99.6" y="132.9">E2</text>
<text x="127.7" y="132.9">K12</text>
<text x="127.7" y="135.5">K11</text>
<text x="232.4" y="136">R304</text>
<text x="246.4" y="135.5">D302</text>
<text x="247.1" y="132.9">LED</text>
<text x="99.6" y="143.1">E14</text>
<text x="99.6" y="140.6">E13</text>
<text x="99.6" y="138">E4</text>
<text x="128.9" y="138">K4</text>
<text x="128.9" y="140.6">K2</text>
<text x="233.6" y="138">1K</text>
<text x="247.1" y="140.6">LED</text>
<text x="99.6" y="148.2">F1</text>
<text x="99.6" y="145.6">E11</text>
<text x="128" y="148.2">J14</text>
<text x="128" y="145.6">J15</text>
<text x="99.6" y="150.7">F2</text>
<text x="99.6" y="153.3">F4</text>
<text x="99.6" y="155.8">F11</text>
<text x="128" y="153.3">J11</text>
<text x="128" y="150.7">J13</text>
<text x="129.2" y="155.8">J4</text>
<text x="194.3" y="154.5">C301</text>
<text x="201.9" y="154.5">C302</text>
<text x="209.6" y="154.5">C303</text>
<text x="217.2" y="154.5">C304</text>
<text x="224.8" y="154.5">C305</text>
<text x="232.4" y="154.5">C306</text>
<text x="240" y="154.5">C307</text>
<text x="247.7" y="154.5">C308</text>
<text x="255.3" y="154.5">C309</text>
<text x="262.9" y="154.5">C310</text>
<text x="270.5" y="154.5">C311</text>
<text x="99.6" y="158.3">F12</text>
<text x="99.6" y="160.9">F13</text>
<text x="129.2" y="160.9">J2</text>
<text x="129.2" y="158.3">J3</text>
<text x="193" y="159.6">100nF</text>
<text x="200.7" y="159.6">100nF</text>
<text x="208.3" y="159.6">100nF</text>
<text x="215.9" y="159.6">100nF</text>
<text x="223.5" y="159.6">100nF</text>
<text x="231.1" y="159.6">100nF</text>
<text x="238.8" y="159.6">100nF</text>
<text x="246.4" y="159.6">100nF</text>
<text x="254" y="159.6">100nF</text>
<text x="261.6" y="159.6">100nF</text>
<text x="269.3" y="159.6">100nF</text>
<text x="99.6" y="163.4">F15</text>
<text x="99.6" y="166">G0</text>
<text x="128.3" y="166">I15</text>
<text x="99.6" y="173.6">G4</text>
<text x="99.6" y="171">G3</text>
<text x="99.6" y="168.5">G2</text>
<text x="128.3" y="168.5">I14</text>
<text x="128.3" y="171">I13</text>
<text x="128.3" y="173.6">I12</text>
<text x="99.5" y="178.7">G13</text>
<text x="99.6" y="176.1">G11</text>
<text x="129.6" y="178.7">I1</text>
<text x="129.6" y="176.1">I4</text>
<text x="99.6" y="183.7">H0</text>
<text x="99.6" y="181.2">G14</text>
<text x="129.6" y="181.2">I0</text>
<text x="99.6" y="186.3">H1</text>
<text x="99.6" y="188.8">H2</text>
<text x="99.6" y="191.4">H3</text>
<text x="127.6" y="191.4">H11</text>
<text x="127.6" y="188.8">H13</text>
<text x="127.6" y="186.3">H15</text>
</g>
<g font-size="1.8" fill="#a90000">
<text x="93.3" y="20.1">104</text>
<text x="93.9" y="22.6">89</text>
<text x="134.6" y="22.6">36</text>
<text x="93.9" y="27.7">20</text>
<text x="94.5" y="25.1">4</text>
<text x="134.6" y="27.7">34</text>
<text x="134.6" y="25.1">35</text>
<text x="93.3" y="35.3">106</text>
<text x="93.9" y="30.2">13</text>
<text x="134.6" y="35.3">30</text>
<text x="134.6" y="32.8">31</text>
<text x="134.6" y="30.2">32</text>
<text x="93.3" y="40.4">102</text>
<text x="93.3" y="37.8">103</text>
<text x="134.6" y="37.8">29</text>
<text x="93.3" y="45.5">100</text>
<text x="93.3" y="42.9">101</text>
<text x="134.6" y="42.9">37</text>
<text x="134.6" y="45.5">38</text>
<text x="93.3" y="53.1">107</text>
<text x="93.9" y="48">99</text>
<text x="134.6" y="48">39</text>
<text x="134.6" y="50.5">40</text>
<text x="134.6" y="53.1">41</text>
<text x="93.3" y="55.6">108</text>
<text x="93.3" y="58.2">109</text>
<text x="134.6" y="55.6">42</text>
<text x="134.6" y="58.2">43</text>
<text x="93.3" y="60.7">110</text>
<text x="93.3" y="63.2">111</text>
<text x="93.3" y="65.8">112</text>
<text x="134.6" y="65.8">28</text>
<text x="134.6" y="60.7">44</text>
<text x="93.3" y="68.3">113</text>
<text x="134.6" y="70.9">26</text>
<text x="134.6" y="68.3">27</text>
<text x="93.9" y="75.9">97</text>
<text x="93.9" y="73.4">98</text>
<text x="134.6" y="75.9">23</text>
<text x="134.6" y="73.4">25</text>
<text x="93.9" y="83.6">93</text>
<text x="93.9" y="81">94</text>
<text x="93.9" y="78.5">96</text>
<text x="134.6" y="81">21</text>
<text x="134.6" y="78.5">22</text>
<text x="93.9" y="88.6">91</text>
<text x="93.9" y="86.1">92</text>
<text x="134.6" y="86.1">45</text>
<text x="134.6" y="88.6">46</text>
<text x="93.9" y="91.2">90</text>
<text x="134.6" y="91.2">47</text>
<text x="134.6" y="93.7">48</text>
<text x="93.3" y="101.3">126</text>
<text x="93.3" y="98.8">127</text>
<text x="93.3" y="96.3">128</text>
<text x="134.6" y="96.3">49</text>
<text x="134.6" y="98.8">53</text>
<text x="134.6" y="101.3">54</text>
<text x="93.3" y="103.9">125</text>
<text x="134.6" y="106.4">19</text>
<text x="93.3" y="109">114</text>
<text x="93.3" y="111.5">116</text>
<text x="134.6" y="111.5">16</text>
<text x="134.6" y="109">18</text>
<text x="93.3" y="114">117</text>
<text x="93.3" y="116.6">118</text>
<text x="93.3" y="119.1">119</text>
<text x="134.6" y="119.1">12</text>
<text x="134.6" y="116.6">14</text>
<text x="134.6" y="114">15</text>
<text x="93.3" y="121.7">120</text>
<text x="93.3" y="124.2">121</text>
<text x="134" y="124.2">131</text>
<text x="93.3" y="126.7">122</text>
<text x="93.9" y="131.8">88</text>
<text x="134" y="126.7">132</text>
<text x="134" y="129.3">133</text>
<text x="134" y="131.8">134</text>
<text x="93.9" y="136.9">86</text>
<text x="93.9" y="134.4">87</text>
<text x="134" y="134.4">136</text>
<text x="134" y="136.9">137</text>
<text x="93.9" y="142">82</text>
<text x="93.9" y="139.4">83</text>
<text x="134" y="139.4">138</text>
<text x="93.9" y="147.1">55</text>
<text x="93.9" y="149.6">56</text>
<text x="93.9" y="144.5">84</text>
<text x="134.6" y="147.1">10</text>
<text x="134.6" y="144.5">11</text>
<text x="135.2" y="149.6">9</text>
<text x="93.9" y="152.1">60</text>
<text x="93.9" y="154.7">61</text>
<text x="135.2" y="154.7">7</text>
<text x="135.2" y="152.1">8</text>
<text x="93.9" y="157.2">62</text>
<text x="93.9" y="159.8">63</text>
<text x="135.2" y="159.8">5</text>
<text x="135.2" y="157.2">6</text>
<text x="93.9" y="162.3">65</text>
<text x="93.9" y="167.4">80</text>
<text x="93.9" y="164.8">81</text>
<text x="134" y="164.8">139</text>
<text x="134" y="167.4">140</text>
<text x="93.9" y="172.5">78</text>
<text x="93.9" y="169.9">79</text>
<text x="134" y="169.9">141</text>
<text x="134" y="172.5">142</text>
<text x="93.9" y="177.5">75</text>
<text x="93.9" y="175">77</text>
<text x="134" y="175">143</text>
<text x="135.2" y="177.5">1</text>
<text x="93.9" y="182.6">66</text>
<text x="93.9" y="185.2">67</text>
<text x="93.9" y="180.1">74</text>
<text x="134.6" y="185.2">72</text>
<text x="135.2" y="180.1">2</text>
<text x="93.9" y="187.7">68</text>
<text x="93.9" y="190.2">69</text>
<text x="134.6" y="190.2">70</text>
<text x="134.6" y="187.7">71</text>
</g>
<g font-size="1.4" fill="#006464">
<text x="89" y="14.5">+3,3V</text>
<text x="72.5" y="33.8">+3,3V</text>
<text x="163.3" y="35.8">CONN_2X2</text>
<text x="273.2" y="97">+3,3V</text>
<text x="190.6" y="146.5">+3,3V</text>
</g>
<g font-size="1.1" fill="#a90000">
<text x="245.2" y="129.3">2</text>
<text x="251.6" y="129.3">1</text>
<text x="245.2" y="136.9">2</text>
<text x="251.6" y="136.9">1</text>
</g>
</svg>
